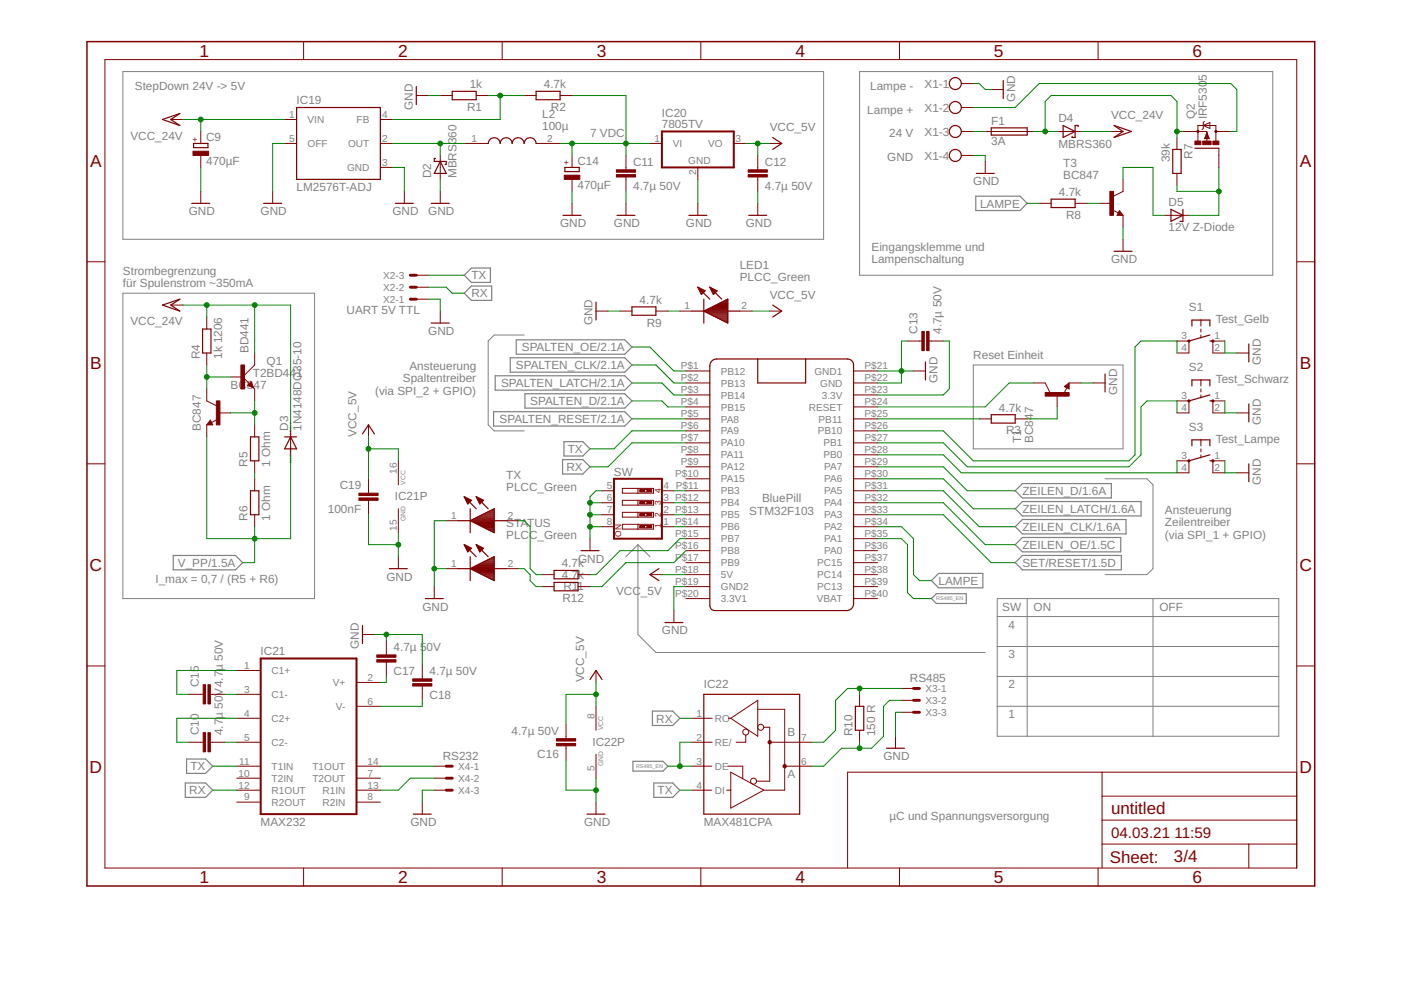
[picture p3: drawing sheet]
<svg xmlns="http://www.w3.org/2000/svg" width="297mm" height="210mm" viewBox="0 0 297 210" stroke-linecap="round" stroke-linejoin="round" font-family="sans-serif">
<g fill="none" stroke="#808080" stroke-width=".21">
<path d="M26.1 15.2h148.5v35.5h-148.5zM182.2 15.2h87.7v43.2h-87.7zM26.1 62.2h40.6v64.7h-40.6zM111.1 71h-6.3l-1.3 1.3v17.8l1.3 1.3h6.3M206.4 77.4h31.7v17.8h-31.7zM135.3 115.5v19l3.8 3.8h69.8M135.3 115.5l-2.6 2.5M135.3 115.5l2.5 2.5M234.3 101.5h8.9l1.3 1.3v17.8l-1.3 1.2h-8.9M211.4 126.9h59.7v29.2h-59.7zM211.4 130.7h59.7M211.4 137.1h59.7"/>
<path d="M217.8 126.9v29.2M244.5 126.9v29.2M211.4 143.4h59.7M211.4 149.8h59.7"/>
</g>
<g fill="none" stroke="#808080" stroke-width=".25">
<path d="M98.4 58.4l1.5-1.6h4.1v3.1h-4.1zM206.9 41.6h9.4l1.5 1.5-1.5 1.5h-9.4zM98.4 62.2l1.5-1.6h4.3v3.1h-4.3zM105 79.7h27.5l1.5 1.5-1.5 1.5h-27.5zM108.2 75.9h24.3l1.5 1.5-1.5 1.5h-24.3zM109.5 72.1h23l1.5 1.5-1.5 1.5h-23zM104.6 87.3h27.9l1.5 1.5-1.5 1.5h-27.9zM111.3 83.5h21.2l1.5 1.5-1.5 1.5h-21.2zM119.3 97.5h4.3l1.5 1.5-1.5 1.5h-4.3zM119.6 93.6h4l1.5 1.6-1.5 1.5h-4zM36.7 117.8h13.2l1.6 1.5-1.6 1.5h-13.2zM216.8 117.8h20.9v3h-20.9l-1.6-1.5z"/>
<path d="M216.8 102.5h18.8v3.1h-18.8l-1.6-1.5zM216.8 106.3h25.1v3.1h-25.1l-1.6-1.5zM216.8 110.2h21.9v3h-21.9l-1.6-1.5zM216.8 114h20.8v3h-20.8l-1.6-1.5zM198.5 125.9h6.4v2.1h-6.4l-1-1.1zM199 121.6h9.4v3h-9.4l-1.5-1.5zM138.3 150.8h4.3l1.5 1.5-1.5 1.5h-4.3zM39.3 166h4.3l1.5 1.5-1.5 1.6h-4.3zM39.6 160.9h4l1.5 1.6-1.5 1.5h-4zM134.2 161.4h6.4l1 1.1-1 1h-6.4zM138.6 166h4l1.5 1.5-1.5 1.6h-4z"/>
</g>
<g fill="none" stroke="#800000" stroke-width=".21">
<path d="M22.2 12.6h252.7v171.4h-252.7zM64.4 8.8v3.8M106.5 8.8v3.8M148.6 8.8v3.8M190.7 8.8v3.8M203.8 17.7h2.6M210.2 19h2.5M232.8 8.8v3.8M36.2 25.3h2.6M42.6 27.9v2.5M42.6 33v2.5M60.3 25.3h2.6"/>
<path d="M60.3 30.4h2.6M80.6 25.3h2.6M80.6 30.4h2.6M80.6 35.5h2.6M88.3 20.3h2.5M93.3 33v5M93.3 20.3h2.6M98.4 30.4h5.1M101 20.3h2.5M111.1 20.3h2.6M113.7 30.4h5M118.7 20.3h2.6"/>
<path d="M121.3 33v2.5M121.3 38v2.6M132.7 33v3M132.7 37.5v3.1M137.8 30.4h2.5M148 35.5v2.5M155.6 30.4h2.5M160.7 33v3M160.7 37.5v3.1M163.2 30.4h2.5M203.8 22.8h2.6M203.8 27.9h2.6"/>
<path d="M203.8 33h2.6M208.9 27.9h10.2M208.9 34.2v2.6M224.1 27.9h5.1M235.6 27.9h2.5M238.1 38v2.6l-2 1M249.5 29.1v2.6M249.5 36.8v2.5M250.8 27.9h5.1v.3M255.1 26.6l1.4-.6v1.2zM255.4 25.7l-.3 .3v1.2l-.2 .3M255.9 29.3v.9"/>
<path d="M255.9 28.1l.5 1.3h-1zM257.8 27.9h3.2M257.8 29.9v-3.3h-3.8v3.3M258.4 31.4v4.1M18.4 55.5h3.8M42.6 40.6v2.5M57.8 40.6v2.5M85.7 40.6v2.5M88.3 58.4h2.5M93.3 40.6v2.5M121.3 43.1v2.6M132.7 43.1v2.6"/>
<path d="M148 43.1v2.6M160.7 43.1v2.6M220.3 43.1h2.6M227.9 43.1h2.6M233 43.1h2.6M235.9 44.5l1.2 .6M237.3 44.6l.8 1.1h-1.3zM238.1 45.7v2.5M238.1 50.7v2.6M247 45.7h5.1M274.9 55.5h3.8M36.2 64.7h2.6"/>
<path d="M43.8 67.2v2.6M43.8 74.8v2.6M48.9 79.9h2.6M51.5 79.9l1.6 1.7M54 74.8v2.6l-2.5 2.5M88.3 63.4h2.5M88.3 60.9h2.5M93.3 66v2.5M126.4 66h2.5M131.4 66h2.6M139.1 66h2.5M144.1 66h2.6"/>
<path d="M145.4 78.7h5.1M156.8 66h2.6M163.2 66h2.5M181 78.7h5.1M192.4 72.3h3.1M193.7 78.7h2.5M197 72.3h3M249.5 72.3h2.6v2.5h-2.6M254.6 67.9v1.2M254.6 69.8v.6M254.6 71v.7M259.7 72.3h-2.5v2.5h2.5"/>
<path d="M262.2 74.8h2.6M18.4 98.3h3.8M43.8 82.5v2.5l2.1 1M43.8 90.1v2.5M44.6 89.1l.5 1h-1.3zM46.1 89l-1.3 .6M46.4 87.5h2.5M53.2 80.9l.5 1.3-1.2-.5zM53.6 82.1l.4 .4v2.5M54 90.1v2.5M54 97.7v2.5M61.6 91.4v5"/>
<path d="M78.1 90.1v2.5M84.5 97.7v5.1M145.4 81.2h5.1M145.4 83.7h5.1M145.4 86.3h5.1M145.4 88.8h5.1M145.4 91.4h5.1M145.4 93.9h5.1M145.4 96.4h5.1M145.4 99h5.1M181 81.2h5.1M181 83.7h5.1"/>
<path d="M181 86.3h5.1M181 88.8h5.1M181 91.4h5.1M181 93.9h5.1M181 96.4h5.1M181 99h5.1M207.6 88.8h2.6M215.2 88.8h2.6M219.1 81.2h2.5l1 2M224.1 83.7v2.6M225.7 82l1-.8v1.3zM226.2 82.2l-.6 1.2"/>
<path d="M226.7 81.2h2.5M231.8 81.2h2.5M249.5 85h2.6v2.5h-2.6M249.5 97.7h2.6v2.5h-2.6M254.6 80.6v1.2M254.6 82.5v.6M254.6 83.7v.7M254.6 93.3v1.2M254.6 95.2v.6M254.6 96.4v.7M259.7 85h-2.5v2.5h2.5M259.7 97.7h-2.5v2.5h2.5"/>
<path d="M262.2 87.5h2.6M274.9 98.3h3.8M54 101.5v2.6M54 109.1v2.6M78.1 101.5v3.1M78.1 106.1v3M84.5 107.9v5M84.5 118v2.6M94.6 110.4h2.6M107.3 110.4h2.6M125.1 114.2v2.6M127.6 104.1h2.6"/>
<path d="M127.6 106.6h2.6M127.6 109.1h2.6M127.6 111.7h2.6M132 103.5h6.6v1.1h-6.6zM132 106.1h6.6v1h-6.6zM132 108.6h6.6v1h-6.6zM132 111.2h6.6v1h-6.6zM135.3 103.5v1.1M135.3 106.1v1M135.3 108.6v1M135.3 111.2v1M136.7 103.8h.5"/>
<path d="M136.7 104.3h.5M136.7 106.3h.5M136.7 106.8h.5M136.7 108.9h.5M136.7 109.4h.5M136.7 111.4h.5M136.7 111.9h.5M140.3 104.1h2.6M140.3 106.6h2.6M140.3 109.1h2.6M140.3 111.7h2.6M145.4 101.5h5.1"/>
<path d="M145.4 104.1h5.1M145.4 106.6h5.1M145.4 109.1h5.1M145.4 111.7h5.1M145.4 114.2h5.1M145.4 116.8h5.1M145.4 119.3h5.1M181 101.5h5.1M181 104.1h5.1M181 106.6h5.1M181 109.1h5.1M181 111.7h5.1"/>
<path d="M181 114.2h5.1M181 116.8h5.1M181 119.3h5.1M262.2 100.2h2.6M76.9 134.5h2.5M81.9 135.8v3.1M92.1 124.4v2.5M94.6 120.6h2.6M107.3 120.6h2.6M114.9 121.8h2.6M114.9 124.4h2.6M122.6 121.8h2.5"/>
<path d="M122.6 124.4h2.5M137.8 121.8h2.5M142.9 129.5v2.5M145.4 121.8h5.1M145.4 124.4h5.1M145.4 126.9h5.1M181 121.8h5.1M181 124.4h5.1M181 126.9h5.1M18.4 141.2h3.8M40 147.2h3.1M40 157.4h3.1"/>
<path d="M44.6 147.2h3M44.6 157.4h3M50.2 142.2h5.1M50.2 147.2h5.1M50.2 152.3h5.1M50.2 157.4h5.1M75.6 144.7h5M75.6 149.8h5M81.9 140.4v3M89.5 140.9v3M89.5 145.5v3M120 153.6v3"/>
<path d="M120 158.1v3.1M126.4 142.2v2.5M126.4 149.8v5M126.4 159.9v5.1M146.7 152.3h4.3M146.7 157.4h4.3M154.4 152.3h.5M154.9 152.3l5.8-3.8v7.6zM158.1 155.9v1.5h-2M160.7 150.4h5.7v17.1h-4.5M161.9 154.2h1.3v11.4h-2.8M163.2 157.4h8.9"/>
<path d="M182.2 147.2v2.6M182.2 154.8v2.6M189.9 156.1v2.5M191.1 146h2.6M191.1 148.5h2.6M191.1 151h2.6M274.9 141.2h3.8M50.2 162.5h5.1M50.2 165h5.1M50.2 167.5h5.1M50.2 170.1h5.1M75.6 162.5h5"/>
<path d="M75.6 165h5M75.6 167.5h5M75.6 170.1h5M89.5 170.1v2.5M92.1 162.5h2.5M92.1 165h2.5M92.1 167.5h2.5M126.4 170.1v2.5M146.7 162.5h4.2M146.7 167.5h4.2M154.1 167.5h.8M154.3 162.5h3.2v2.6"/>
<path d="M154.9 163.7l7 3.8-7 3.8zM166.4 162.5h5.7M233.7 179h41.2M233.7 163.7v20.3M233.7 173.9h41.2M233.7 168.8h41.2M264.8 179v5M274.9 163.7h-95.2v20.3M64.4 184v3.9M106.5 184v3.9M148.6 184v3.9M190.7 184v3.9"/>
<path d="M232.8 184v3.9"/>
<circle cx="158.1" cy="155.2" r=".64"/>
<circle cx="161.3" cy="154.2" r=".64"/>
<circle cx="159.8" cy="165.6" r=".64"/>
</g>
<path d="M18.4 8.8h260.3v179.1h-260.3zM255.9 29v.3h.2l-.2-.9-.3 .9" fill="none" stroke="#800000" stroke-width=".32"/>
<g fill="none" stroke="#800000" stroke-width=".25">
<path d="M88.3 18.4v3.8M95.9 19.4h5.1v1.7h-5.1zM113.7 19.4h5v1.7h-5zM212.7 17.1v3.8M34.4 25.3l3.7-1.2-1.9 1.2 1.9 1.3zM41 30.4h3.1v.9h-3.1zM62.9 22.8h17.7v15.2h-17.7zM92.3 33.6h-.2v.6h2.5v.7h-.2M93.3 34.2l1.3 2.6h-2.5zM103.5 30.4a1.27 1.27 0 0 1 1.3-1.2 1.27 1.27 0 0 1 1.2 1.2 1.27 1.27 0 0 1 1.3-1.2 1.27 1.27 0 0 1 1.3 1.2 1.27 1.27 0 0 1 1.3-1.2 1.27 1.27 0 0 1 1.2 1.2 1.27 1.27 0 0 1 1.3-1.2 1.27 1.27 0 0 1 1.3 1.2M119.8 35.5h3v.9h-3zM163.8 29.1l1.9 1.3-1.9 1.3"/>
<path d="M207 36.8h3.8M210.2 27.1h7.6v1.5h-7.6zM225.4 26.6l2.5 1.3-2.5 1.2zM228.6 26.9v-.3h-.7v2.5h-.6v-.2M236.2 26.6l3.7 1.3-3.7 1.2 1.9-1.2zM248.6 31.7h1.8v5.1h-1.8zM253.3 31.4h5.1M40.7 43.1h3.8M55.9 43.1h3.8M83.8 43.1h3.8M91.4 43.1h3.8M119.4 45.7h3.8"/>
<path d="M130.8 45.7h3.8M146 45.7h3.9M158.7 45.7h3.9M222.9 42.2h5v1.8h-5zM236.2 53.3h3.8M237.3 45.1l.2 .3h-.4l.2-.5 .5 .6h-.7M248.3 44.4l2.5 1.3-2.5 1.2zM250.8 44.4v2.5h-.6M34.4 64.7l3.7-1.3-1.9 1.3 1.9 1.3zM42.9 69.8h1.8v5h-1.8zM91.4 68.5h3.8M126.4 64.1v3.8"/>
<path d="M134 65.1h5.1v1.7h-5.1zM146.7 66h2.5M148 60.9l2.5 2.5M148 60.9l.7 1.5 .8-.7M148 60.9l1.5 .8M148 61h.1M148.1 61.2h.5M148.2 61.4h.8M148.3 61.7h1.2M148.4 61.9h.8M148.6 62.1h.4M148.7 62.3h.1"/>
<path d="M149.2 63.4v5.1M149.4 65.9h4.9M149.5 66.1h4.8M149.9 65.7h4.4M149.9 66.3h4.4M150.3 65.4h4M150.4 66.5h3.9M150.5 60.9l2.5 2.5M150.5 60.9l.8 1.5 .7-.7M150.5 60.9l1.5 .8M150.5 61h.2M150.6 61.2h.5"/>
<path d="M150.7 65.2h3.6M150.8 61.4h.8M150.8 66.8h3.5M150.9 61.7h1.1M151 61.9h.8M151 76.4l.9-.3h27.8l.6 .1 .5 .6 .2 .6v50.6l-.3 .9-.6 .4-.6 .2h-27.9l-.6-.2-.4-.4-.1-.5v-50.8l.1-.7zM151.1 62.1h.5M151.2 65h3.1M151.2 62.3h.1M151.3 67h3M151.6 64.8h2.7M151.7 67.2h2.6"/>
<path d="M152.1 64.5h2.2M152.1 67.4h2.2M152.5 64.3h1.8M152.6 67.6h1.7M153 64.1h1.3M153 67.9h1.3M153.4 63.9h.9M153.5 68.1h.8M153.9 63.6h.4M153.9 68.3h.4M154.3 66h2.5M154.3 63.4l-5.1 2.6"/>
<path d="M154.3 63.4v5.1l-5.1-2.5M154.3 63.4h.1M160.7 76.1v5.1h10.1v-5.1M163.8 64.7l1.9 1.3-1.9 1.2M196.2 76.8v3.8M234.3 79.3v3.8M252.7 69.1v-1.2h3.8v1.2M256.5 72.3h.7M256.5 71l-4.4 1.3M264.8 72.9v3.9M44.6 89.6l-.1 .2h.4l-.3-.5-.5 .7h.8M52.7 81.7l.5-.5 .4 .9z"/>
<path d="M53.1 92.6h1.8v5.1h-1.8zM53.1 81.6l.5 .5M53.2 81.4l-.2 .3M60.3 92.6h2.6M61.6 92.6l1.3 2.6h-2.6zM76.9 92l1.2-1.9 1.3 1.9M210.2 87.9h5v1.8h-5zM226.2 82l.2-.2v.4l-.5-.2 .6-.6v.8M252.7 81.8v-1.2h3.8v1.2M252.7 94.5v-1.2h3.8v1.2M256.5 85h.7M256.5 83.7l-4.4 1.3"/>
<path d="M256.5 97.7h.7M256.5 96.4l-4.4 1.3M264.8 85.6v3.9M264.8 98.3v3.9M53.1 104.1h1.8v5h-1.8zM97.2 110.4h2.5M98.4 105.3l2.6 2.6M98.4 105.3l.8 1.5 .7-.7M98.4 105.3l1.5 .8M98.4 115.5l2.6 2.5M98.4 115.5l1.5 .7-.7 .8zM98.5 105.4h.1"/>
<path d="M98.5 115.6h.3M98.6 105.6h.5M98.6 115.9h.6M98.7 105.9h.8M98.7 116.1h1M98.8 106.1h1.1M98.8 116.3h1.1M98.9 106.3h.8M99 116.5h.7M99 106.5h.5M99.1 116.8h.3M99.1 106.8h.2"/>
<path d="M99.2 117h.1M99.7 107.9v5M99.7 118v5.1M99.9 110.3h4.9M100 110.5h4.8M100.3 110.1h4.5M100.4 110.8h4.4M100.8 109.9h4M100.9 111h3.9M101 105.3l2.5 2.6M101 105.3l.7 1.5 .8-.7M101 105.3l1.5 .8"/>
<path d="M101 115.5l2.5 2.5M101 115.5l1.5 .7-.8 .8zM101 105.4h.2M101 115.6h.3M101.1 119.9h3.7M101.1 105.6h.5M101.2 115.9h.5M101.2 109.6h3.6M101.2 105.9h.9M101.3 116.1h.9M101.3 111.2h3.5M101.3 106.1h1.2"/>
<path d="M101.4 116.3h1M101.5 106.3h.8M101.5 116.5h.7M101.5 119.6h3.3M101.6 106.5h.4M101.6 116.8h.4M101.7 109.4h3.1M101.7 106.8h.1M101.7 117h.1M101.7 111.4h3.1M102 119.4h2.8M102.1 109.2h2.7"/>
<path d="M102.2 111.7h2.6M102.4 119.2h2.4M102.6 109h2.2M102.6 111.9h2.2M102.9 119h1.9M103 108.8h1.8M103.1 112.1h1.7M103.3 118.7h1.5M103.4 108.5h1.4M103.5 112.3h1.3M103.8 118.5h1M103.9 108.3h.9"/>
<path d="M103.9 112.5h.9M104.2 118.3h.6M104.3 108.1h.5M104.4 112.8h.4M104.6 118.1h.2M104.8 110.4h2.5M104.8 107.9l-5.1 2.5M104.8 107.9v5l-5.1-2.5M104.8 107.9h.1M123.2 116.8h3.8M76.9 132.6v3.8M82.5 120.6h3.9"/>
<path d="M90.2 126.9h3.8M97.2 120.6h2.5M99.7 120.6l5.1-2.6v5.1zM99.8 120.5h5M100.1 120.8h4.7M100.2 120.3h4.6M100.5 121h4.3M100.6 120.1h4.2M101 121.2h3.8M101.4 121.4h3.4M101.9 121.6h2.9M102.3 121.9h2.5"/>
<path d="M102.7 122.1h2.1M103.2 122.3h1.6M103.6 122.5h1.2M104.1 122.7h.7M104.5 123h.3M104.8 120.6h2.5M117.5 120.9h5.1v1.8h-5.1zM117.5 123.5h5.1v1.8h-5.1zM139.7 120.6l-1.9 1.2 1.9 1.3M141 132h3.8M125.1 144.1l1.3-1.9 1.2 1.9M149.2 147.2h20.3v25.4h-20.3z"/>
<path d="M181.4 149.8h1.7v5h-1.7zM188 158.6h3.8M87.6 172.6h3.8M124.5 172.6h3.8"/>
<circle cx="202.5" cy="17.7" r="1.27"/>
<circle cx="202.5" cy="33" r="1.27"/>
<circle cx="202.5" cy="27.9" r="1.27"/>
<circle cx="202.5" cy="22.8" r="1.27"/>
</g>
<g fill="none" stroke="#800000" stroke-width=".42">
<path d="M140.3 27.9h15.3v7.6h-15.3zM130.2 101.5h10.1v12.7h-10.1zM55.3 139.6h20.3v33h-20.3z"/>
<circle cx="254" cy="27.9" r=".13"/>
<circle cx="257.8" cy="27.9" r=".13"/>
<circle cx="252.1" cy="72.3" r=".13"/>
<circle cx="257.2" cy="72.3" r=".13"/>
<circle cx="252.1" cy="85" r=".13"/>
<circle cx="252.1" cy="97.7" r=".13"/>
<circle cx="257.2" cy="85" r=".13"/>
<circle cx="257.2" cy="97.7" r=".13"/>
<circle cx="163.2" cy="157.4" r=".25"/>
<circle cx="166.4" cy="162.5" r=".25"/>
</g>
<g fill="#800000" stroke="#800000" stroke-width=".21">
<path d="M130.7 37h4v.5h-4z"/>
<path d="M130.7 36h4v.5h-4z"/>
<path d="M158.6 37h4.1v.5h-4.1z"/>
<path d="M158.6 36h4.1v.5h-4.1z"/>
<path d="M221.6 83.2h5.1v.8h-5.1z"/>
<path d="M135.6 103.8h1.1v.5h-1.1z"/>
<path d="M137.2 103.8h1v.5h-1z"/>
<path d="M135.6 106.3h1.1v.5h-1.1z"/>
<path d="M137.2 106.3h1v.5h-1z"/>
<path d="M135.6 108.9h1.1v.5h-1.1z"/>
<path d="M137.2 108.9h1v.5h-1z"/>
<path d="M135.6 111.4h1.1v.5h-1.1z"/>
<path d="M137.2 111.4h1v.5h-1z"/>
<path d="M45.9 85h.7v5.1h-.7z"/>
<path d="M196.5 70.3h.5v4h-.5z"/>
<path d="M195.5 70.3h.5v4h-.5z"/>
<path d="M51.1 77.4h.7v5.1h-.7z"/>
<path d="M119.6 37.1h3.3v.9h-3.3z"/>
<path d="M235.3 40.6h.8v5.1h-.8z"/>
<path d="M44.1 155.3h.5v4.1h-.5z"/>
<path d="M43.1 155.3h.5v4.1h-.5z"/>
<path d="M44.1 145.2h.5v4h-.5z"/>
<path d="M43.1 145.2h.5v4h-.5z"/>
<path d="M118 156.6h4v.5h-4z"/>
<path d="M118 157.6h4v.5h-4z"/>
<path d="M79.9 138.9h4v.5h-4z"/>
<path d="M79.9 139.9h4v.5h-4z"/>
<path d="M87.5 143.9h4.1v.5h-4.1z"/>
<path d="M87.5 144.9h4.1v.6h-4.1z"/>
<path d="M76.1 105.6h4.1v.5h-4.1z"/>
<path d="M76.1 104.6h4.1v.5h-4.1z"/>
<path d="M40.9 32.1h3.3v.9h-3.3z"/>
<path d="M253.3 29.9h1.3v.8h-1.3z"/>
<path d="M257.2 29.9h1.2v.8h-1.2z"/>
<path d="M255 29.9h1.8v.8h-1.8z"/>
</g>
<path d="M87 58.4h1.3M87 63.4h1.3M87 60.9h1.3M193.7 146h1.2M193.7 148.5h1.2M193.7 151h1.2M94.6 162.5h1.3M94.6 165h1.3M94.6 167.5h1.3" fill="none" stroke="#800000" stroke-width=".61"/>
<g fill="none" stroke="#008000" stroke-width=".21">
<path d="M206.4 17.7h1.2l1.3 1.3h1.3M38.8 25.3h21.5M42.6 25.3v2.6M42.6 35.5v5.1M60.3 30.4h-2.5v10.2M83.2 30.4h15.2M83.2 35.5h2.5v5.1M90.8 20.3h2.5M93.3 30.4v2.6M93.3 38v2.6M103.5 20.3h7.6M106 20.3v5h-22.8"/>
<path d="M118.7 30.4h19.1M121.3 20.3h11.4v12.7M121.3 30.4v2.6M148 38v5.1M158.1 30.4h5.1M160.7 30.4v2.6M206.4 27.9h2.5M206.4 22.8h8.8l5.1-5.1h40.7l1.2 1.3v8.9h-1.2M206.4 33h2.5v1.2M219.1 27.9h5M221.6 27.9v-6.4l1.3-1.2h25.4l1.2 1.2v7.6M229.2 27.9h6.4"/>
<path d="M238.1 38v-2.5h6.4v10.2h2.5M249.5 27.9h1.3M249.5 39.3v1.3h8.9M258.4 35.5v10.2h-6.3M90.8 58.4h7.6M121.3 40.6v2.5M132.7 40.6v2.5M160.7 40.6v2.5M217.8 43.1h2.5M230.5 43.1h2.5M238.1 48.2v2.5M38.8 64.7h22.8v26.7"/>
<path d="M43.8 64.7v2.5M43.8 77.4v5.1M43.8 79.9h5.1M54 64.7v10.1M90.8 63.4h2.5v2.6M90.8 60.9h3.8l1.3 1.3h2.5M128.9 66h2.5M134 73.6h3.8l5.1 5.1h2.5M134 77.4h5.1l3.8 3.8h2.5M141.6 66h2.5M159.4 66h3.8M186.1 78.7h7.6"/>
<path d="M192.4 72.3h-1.3v8.9h-5M200 72.3h1.3v10.2l-1.3 1.2h-13.9M249.5 74.8v-2.5h-7.6l-1.3 1.3v22.8l-1.2 1.3h-33l-6.4-6.3h-13.9M259.7 72.3v2.5h2.5M43.8 92.6v21.6h17.8v-17.8M48.9 87.5h5.1M54 85v5.1M78.1 95.2h6.4v2.5M78.1 92.6v8.9M134 81.2h6.3l2.6 2.5h2.5M134 88.8h11.4M134 85h6.3l1.3 1.3h3.8"/>
<path d="M145.4 91.4h-11.4l-3.8 3.8h-5.1M145.4 93.9h-11.4l-5.1 5.1h-3.8M186.1 99h13.9l5.1 5.1h10.1M186.1 96.4h13.9l3.8 3.8h45.7v-2.5M186.1 88.8h21.5M219.1 81.2h-5.1l-5.1 5.1h-22.8M224.1 86.3v2.5h-6.3M229.2 81.2h2.6M249.5 87.5v-2.5h-6.3l-1.3 1.3v10.1l-2.5 2.6h-34.3l-5.1-5.1h-13.9M259.7 85v2.5h2.5M259.7 97.7v2.5h2.5M54 100.2v1.3"/>
<path d="M54 111.7v7.6h-2.5M78.1 109.1v6.4h6.4M84.5 112.9v5.1M94.6 110.4h-2.5v14M109.9 110.4h1.2l1.3 1.3v8.9l1.3 1.2h1.2M125.1 106.6h2.5M125.1 109.1h2.5M125.1 111.7h2.5M127.6 104.1h-1.2l-1.3 1.2v8.9M142.9 106.6h2.5M142.9 109.1h2.5M142.9 111.7h2.5"/>
<path d="M142.9 104.1h2.5M145.4 116.8l-2.5 2.5h-10.2l-5.1 5.1h-2.5M145.4 114.2h-1.3l-2.5 2.6h-10.2l-5 5h-1.3M186.1 106.6h13.9l8.9 8.9h6.3M186.1 109.1h13.9l10.2 10.2h5M186.1 111.7h5l2.6 2.5v7.6l1.2 1.3h2.6M186.1 104.1h13.9l7.6 7.6h7.6M186.1 114.2h5l1.3 1.3v10.1l1.3 1.3h3.8M186.1 101.5h13.9l6.4 6.4h8.8M79.4 134.5h10.1v6.4M81.9 134.5v1.3M92.1 120.6h2.5"/>
<path d="M109.9 120.6h1.2l1.3 1.2v1.3l1.3 1.3h1.2M140.3 121.8h5.1M145.4 124.4h-2.5v5.1M47.6 147.2h2.6M47.6 157.4h2.6M50.2 142.2h-12.7v5h2.5M50.2 152.3h-12.7v5.1h2.5M81.9 143.4v1.3h-1.3M89.5 148.5v1.3h-8.9M126.4 147.2h-6.4v6.4M126.4 144.7v5.1M144.1 152.3h2.6"/>
<path d="M146.7 157.4h-2.6v5.1M182.2 146v1.2M182.2 157.4v1.2M191.1 151h-1.2v5.1M191.1 148.5h-2.5l-1.3 1.3v6.3l-2.5 2.5h-6.4l-3.8 3.9h-2.5M191.1 146h-11.4l-2.5 2.5v6.3l-2.6 2.6h-2.5M45.1 167.5h5.1M45.1 162.5h5.1M80.6 162.5h11.5M92.1 165h-5.1l-2.5 2.5h-3.9M92.1 167.5h-2.6v2.6M120 161.2v6.3h6.4"/>
<path d="M126.4 165v5.1M141.6 162.5h5.1M144.1 167.5h2.6"/>
</g>
<g fill="#008000" stroke="#008000" stroke-width=".21">
<circle cx="42.6" cy="25.3" r=".51"/>
<circle cx="43.8" cy="64.7" r=".51"/>
<circle cx="54" cy="64.7" r=".51"/>
<circle cx="191.1" cy="78.7" r=".51"/>
<circle cx="125.1" cy="111.7" r=".51"/>
<circle cx="125.1" cy="109.1" r=".51"/>
<circle cx="125.1" cy="106.6" r=".51"/>
<circle cx="126.4" cy="167.5" r=".51"/>
<circle cx="81.9" cy="134.5" r=".51"/>
<circle cx="84.5" cy="115.5" r=".51"/>
<circle cx="92.1" cy="120.6" r=".51"/>
<circle cx="93.3" cy="30.4" r=".51"/>
<circle cx="160.7" cy="30.4" r=".51"/>
<circle cx="126.4" cy="147.2" r=".51"/>
<circle cx="78.1" cy="95.2" r=".51"/>
<circle cx="132.7" cy="30.4" r=".51"/>
<circle cx="121.3" cy="30.4" r=".51"/>
<circle cx="106" cy="20.3" r=".51"/>
<circle cx="43.8" cy="79.9" r=".51"/>
<circle cx="54" cy="87.5" r=".51"/>
<circle cx="54" cy="114.2" r=".51"/>
<circle cx="221.6" cy="27.9" r=".51"/>
<circle cx="249.5" cy="27.9" r=".51"/>
<circle cx="144.1" cy="162.5" r=".51"/>
<circle cx="182.2" cy="158.6" r=".51"/>
<circle cx="182.2" cy="146" r=".51"/>
<circle cx="258.4" cy="40.6" r=".51"/>
</g>
<g font-size="3.7" fill="#800000">
<text x="42.3" y="12">1</text>
<text x="84.4" y="12">2</text>
<text x="126.5" y="12">3</text>
<text x="168.6" y="12">4</text>
<text x="210.7" y="12">5</text>
<text x="252.9" y="12">6</text>
<text x="19.1" y="35.4">A</text>
<text x="275.6" y="35.4">A</text>
<text x="19.1" y="78.2">B</text>
<text x="275.6" y="78.2">B</text>
<text x="19" y="121.1">C</text>
<text x="275.5" y="121.1">C</text>
<text x="19" y="163.9">D</text>
<text x="275.5" y="163.9">D</text>
<text x="42.3" y="187.2">1</text>
<text x="84.4" y="187.2">2</text>
<text x="126.5" y="187.2">3</text>
<text x="168.6" y="187.2">4</text>
<text x="210.7" y="187.2">5</text>
<text x="252.9" y="187.2">6</text>
</g>
<g font-size="3.6" fill="#800000">
<text x="235.6" y="172.6">untitled</text>
<text x="235.3" y="182.9">Sheet:</text>
<text x="248.9" y="182.8">3/4</text>
</g>
<g font-size="3.2" fill="#800000">
<text x="235.6" y="177.7">04.03.21</text>
<text x="249" y="177.7">11:59</text>
</g>
<g font-size="2.5" fill="#808080">
<text x="255.9" y="17.1" transform="rotate(-90 255.9 17.1)">5</text>
<text x="28.6" y="19">StepDown 24V -&gt; 5V</text>
<text x="62.9" y="22.1">IC19</text>
<text x="87.5" y="23.3" transform="rotate(-90 87.5 23.3)">GND</text>
<text x="99" y="23.5">R1</text>
<text x="99.6" y="18.7">1k</text>
<text x="115.3" y="18.7">4.7k</text>
<text x="116.8" y="23.5">R2</text>
<text x="184.5" y="19">Lampe -</text>
<text x="196" y="18.6">X1-1</text>
<text x="196" y="23.7">X1-2</text>
<text x="215.3" y="21.5" transform="rotate(-90 215.3 21.5)">GND</text>
<text x="27.6" y="29.7">VCC_24V</text>
<text x="43.7" y="29.9">C9</text>
<text x="114.9" y="27.5">100µ</text>
<text x="114.9" y="25">L2</text>
<text x="125.1" y="29.1">7 VDC</text>
<text x="140.3" y="27.2">7805TV</text>
<text x="140.3" y="24.7">IC20</text>
<text x="163.2" y="27.9">VCC_5V</text>
<text x="183.9" y="24.1">Lampe +</text>
<text x="188.5" y="29.1">24 V</text>
<text x="196" y="28.8">X1-3</text>
<text x="210.2" y="26.5">F1</text>
<text x="224.4" y="26">D4</text>
<text x="235.6" y="25.3">VCC_24V</text>
<text x="253.3" y="25.3" transform="rotate(-90 253.3 25.3)">Q2</text>
<text x="255.9" y="25.3" transform="rotate(-90 255.9 25.3)">IRF530</text>
<text x="43.7" y="35">470µF</text>
<text x="122.4" y="35">C14</text>
<text x="134.2" y="35.1">C11</text>
<text x="162.2" y="35.1">C12</text>
<text x="188.1" y="34.2">GND</text>
<text x="196" y="33.8">X1-4</text>
<text x="210.2" y="30.8">3A</text>
<text x="224.4" y="31.3">MBRS360</text>
<text x="225.4" y="35.5">T3</text>
<text x="248" y="34.4" transform="rotate(-90 248 34.4)">39k</text>
<text x="252.8" y="33.6" transform="rotate(-90 252.8 33.6)">R7</text>
<text x="62.9" y="40.6">LM2576T-ADJ</text>
<text x="91.4" y="37.8" transform="rotate(-90 91.4 37.8)">D2</text>
<text x="96.8" y="37.8" transform="rotate(-90 96.8 37.8)">MBRS360</text>
<text x="122.4" y="40.1">470µF</text>
<text x="134.2" y="40.2">4.7µ 50V</text>
<text x="162.2" y="40.2">4.7µ 50V</text>
<text x="206.4" y="39.3">GND</text>
<text x="224.5" y="41.6">4.7k</text>
<text x="225.4" y="38">BC847</text>
<text x="40" y="45.7">GND</text>
<text x="55.3" y="45.7">GND</text>
<text x="83.2" y="45.7">GND</text>
<text x="90.8" y="45.7">GND</text>
<text x="207.8" y="44">LAMPE</text>
<text x="226" y="46.4">R8</text>
<text x="247.8" y="43.7">D5</text>
<text x="118.7" y="48.2">GND</text>
<text x="130.2" y="48.2">GND</text>
<text x="145.4" y="48.2">GND</text>
<text x="158.1" y="48.2">GND</text>
<text x="184.8" y="53.1">Eingangsklemme und</text>
<text x="247.8" y="49.1">12V Z-Diode</text>
<text x="26.1" y="58.2">Strombegrenzung</text>
<text x="100" y="59.2">TX</text>
<text x="156.8" y="59.6">PLCC_Green</text>
<text x="156.8" y="57.1">LED1</text>
<text x="184.8" y="55.8">Lampenschaltung</text>
<text x="235.6" y="55.8">GND</text>
<text x="26.1" y="60.9">für Spulenstrom ~350mA</text>
<text x="100" y="63">RX</text>
<text x="135.6" y="64.4">4.7k</text>
<text x="163.2" y="63.4">VCC_5V</text>
<text x="252.1" y="66">S1</text>
<text x="27.6" y="69">VCC_24V</text>
<text x="73.5" y="66.6">UART 5V TTL</text>
<text x="90.8" y="71">GND</text>
<text x="125.6" y="69" transform="rotate(-90 125.6 69)">GND</text>
<text x="137.1" y="69.2">R9</text>
<text x="194.6" y="70.8" transform="rotate(-90 194.6 70.8)">C13</text>
<text x="199.6" y="70.8" transform="rotate(-90 199.6 70.8)">4.7µ 50V</text>
<text x="257.8" y="68.5">Test_Gelb</text>
<text x="42.3" y="76.1" transform="rotate(-90 42.3 76.1)">R4</text>
<text x="47.1" y="76.1" transform="rotate(-90 47.1 76.1)">1k 1206</text>
<text x="52.7" y="74.9" transform="rotate(-90 52.7 74.9)">BD441</text>
<text x="56.5" y="77.4">Q1</text>
<text x="110.6" y="74.5">SPALTEN_OE/2.1A</text>
<text x="206.4" y="76.1">Reset Einheit</text>
<text x="267.3" y="77.4" transform="rotate(-90 267.3 77.4)">GND</text>
<text x="48.9" y="82.5">BC847</text>
<text x="53.6" y="79.9">T2BD441</text>
<text x="79.5" y="83.7">(via SPI_2 + GPIO)</text>
<text x="85.4" y="81.1">Spaltentreiber</text>
<text x="86.8" y="78.4">Ansteuerung</text>
<text x="106.2" y="82.1">SPALTEN_LATCH/2.1A</text>
<text x="109.4" y="78.3">SPALTEN_CLK/2.1A</text>
<text x="198.7" y="81.2" transform="rotate(-90 198.7 81.2)">GND</text>
<text x="236.8" y="83.7" transform="rotate(-90 236.8 83.7)">GND</text>
<text x="252.1" y="78.7">S2</text>
<text x="257.8" y="81.2">Test_Schwarz</text>
<text x="105.9" y="89.7">SPALTEN_RESET/2.1A</text>
<text x="112.4" y="85.9">SPALTEN_D/2.1A</text>
<text x="211.8" y="87.3">4.7k</text>
<text x="42.6" y="91.4" transform="rotate(-90 42.6 91.4)">BC847</text>
<text x="61.1" y="91.4" transform="rotate(-90 61.1 91.4)">D3</text>
<text x="63.9" y="91.4" transform="rotate(-90 63.9 91.4)">1N4148DO35-10</text>
<text x="75.6" y="92.6" transform="rotate(-90 75.6 92.6)">VCC_5V</text>
<text x="213.3" y="92.1">R3</text>
<text x="216.5" y="93.9" transform="rotate(-90 216.5 93.9)">T1</text>
<text x="219.1" y="93.9" transform="rotate(-90 219.1 93.9)">BC847</text>
<text x="252.1" y="91.4">S3</text>
<text x="257.8" y="93.9">Test_Lampe</text>
<text x="267.3" y="90.1" transform="rotate(-90 267.3 90.1)">GND</text>
<text x="52.5" y="99" transform="rotate(-90 52.5 99)">R5</text>
<text x="57.3" y="99" transform="rotate(-90 57.3 99)">1 Ohm</text>
<text x="107.3" y="101.5">TX</text>
<text x="120.1" y="99.9">RX</text>
<text x="120.4" y="96.1">TX</text>
<text x="130.2" y="100.9">SW</text>
<text x="72" y="103.7">C19</text>
<text x="83.7" y="106.1">IC21P</text>
<text x="107.3" y="104.1">PLCC_Green</text>
<text x="161.6" y="106.5">BluePill</text>
<text x="216.8" y="104.9">ZEILEN_D/1.6A</text>
<text x="267.3" y="102.8" transform="rotate(-90 267.3 102.8)">GND</text>
<text x="52.5" y="110.4" transform="rotate(-90 52.5 110.4)">R6</text>
<text x="57.3" y="110.4" transform="rotate(-90 57.3 110.4)">1 Ohm</text>
<text x="69.5" y="108.8">100nF</text>
<text x="107.3" y="111.7">STATUS</text>
<text x="158.9" y="109.1">STM32F103</text>
<text x="216.8" y="108.8">ZEILEN_LATCH/1.6A</text>
<text x="216.8" y="112.6">ZEILEN_CLK/1.6A</text>
<text x="247" y="108.9">Ansteuerung</text>
<text x="247" y="111.5">Zeilentreiber</text>
<text x="107.3" y="114.2">PLCC_Green</text>
<text x="122.6" y="119.3">GND</text>
<text x="216.8" y="116.4">ZEILEN_OE/1.5C</text>
<text x="247" y="114.2">(via SPI_1 + GPIO)</text>
<text x="33" y="123.6">I_max = 0,7 / (R5 + R6)</text>
<text x="37.7" y="120.2">V_PP/1.5A</text>
<text x="81.9" y="123.1">GND</text>
<text x="119.1" y="120.3">4.7k</text>
<text x="119.1" y="122.8">4.7k</text>
<text x="119.4" y="125.1">R11</text>
<text x="199" y="124">LAMPE</text>
<text x="216.8" y="120.2">SET/RESET/1.5D</text>
<text x="89.5" y="129.4">GND</text>
<text x="119.3" y="127.6">R12</text>
<text x="130.6" y="126.1">VCC</text>
<text x="135.9" y="126.1">_5V</text>
<text x="212.5" y="129.4">SW</text>
<text x="219.1" y="129.4">ON</text>
<text x="245.8" y="129.4">OFF</text>
<text x="76.1" y="137.5" transform="rotate(-90 76.1 137.5)">GND</text>
<text x="83.4" y="138">4.7µ 50V</text>
<text x="140.3" y="134.5">GND</text>
<text x="213.9" y="133.3">4</text>
<text x="55.3" y="139">IC21</text>
<text x="83.4" y="143">C17</text>
<text x="91.1" y="143">4.7µ 50V</text>
<text x="213.9" y="139.6">3</text>
<text x="42.2" y="145.7" transform="rotate(-90 42.2 145.7)">C15</text>
<text x="91.1" y="148.1">C18</text>
<text x="123.8" y="144.7" transform="rotate(-90 123.8 144.7)">VCC_5V</text>
<text x="149.2" y="146">IC22</text>
<text x="192.9" y="144.6">RS485</text>
<text x="213.9" y="146">2</text>
<text x="42.2" y="155.9" transform="rotate(-90 42.2 155.9)">C10</text>
<text x="47.3" y="155.9" transform="rotate(-90 47.3 155.9)">4.7µ 50V4.7µ 50V</text>
<text x="108.4" y="155.7">4.7µ 50V</text>
<text x="139.1" y="153.2">RX</text>
<text x="213.9" y="152.3">1</text>
<text x="93.9" y="161.1">RS232</text>
<text x="113.9" y="160.8">C16</text>
<text x="125.6" y="158.1">IC22P</text>
<text x="167" y="156.1">B</text>
<text x="180.7" y="156.1" transform="rotate(-90 180.7 156.1)">R10</text>
<text x="185.5" y="156.1" transform="rotate(-90 185.5 156.1)">150 R</text>
<text x="187.3" y="161.2">GND</text>
<text x="40.4" y="163.3">TX</text>
<text x="167" y="165">A</text>
<text x="40.1" y="168.4">RX</text>
<text x="139.4" y="168.4">TX</text>
<text x="188.6" y="173.9">µC und Spannungsversorgung</text>
<text x="55.3" y="175.2">MAX232</text>
<text x="87" y="175.2">GND</text>
<text x="123.8" y="175.2">GND</text>
<text x="149.2" y="175.2">MAX481CPA</text>
</g>
<g font-size="2.1" fill="#808080">
<text x="61.3" y="25">1</text>
<text x="65.2" y="26.1">VIN</text>
<text x="75.6" y="26.1">FB</text>
<text x="81" y="25">4</text>
<text x="61.3" y="30.1">5</text>
<text x="65.2" y="31.2">OFF</text>
<text x="73.8" y="31.2">OUT</text>
<text x="81" y="30.1">2</text>
<text x="81" y="35.1">3</text>
<text x="100" y="30.1">1</text>
<text x="116" y="30.1">2</text>
<text x="138.8" y="30.1">1</text>
<text x="142.7" y="31.2">VI</text>
<text x="145.9" y="34.7">GND</text>
<text x="150.1" y="31.2">VO</text>
<text x="155.9" y="30.1">3</text>
<text x="73.6" y="36.3">GND</text>
<text x="147.6" y="37" transform="rotate(-90 147.6 37)">2</text>
<text x="81.2" y="59.1">X2-3</text>
<text x="81.2" y="64.2">X2-1</text>
<text x="81.2" y="61.6">X2-2</text>
<text x="145.1" y="65.6">1</text>
<text x="157.2" y="65.6">2</text>
<text x="250.5" y="72">3</text>
<text x="257.5" y="72">1</text>
<text x="250.5" y="74.5">4</text>
<text x="257.5" y="74.5">2</text>
<text x="144.3" y="78.3">P$1</text>
<text x="144.3" y="80.8">P$2</text>
<text x="144.3" y="83.4">P$3</text>
<text x="152.8" y="79.4">PB12</text>
<text x="152.8" y="82">PB13</text>
<text x="172.7" y="79.4">GND1</text>
<text x="173.9" y="82">GND</text>
<text x="183.3" y="78.3">P$21</text>
<text x="183.3" y="80.8">P$22</text>
<text x="183.3" y="83.4">P$23</text>
<text x="144.3" y="85.9">P$4</text>
<text x="144.3" y="88.5">P$5</text>
<text x="152.8" y="84.5">PB14</text>
<text x="152.8" y="87">PB15</text>
<text x="152.8" y="89.6">PA8</text>
<text x="171.5" y="87">RESET</text>
<text x="173.6" y="89.6">PB11</text>
<text x="174.2" y="84.5">3.3V</text>
<text x="183.3" y="85.9">P$24</text>
<text x="183.3" y="88.5">P$25</text>
<text x="250.5" y="84.7">3</text>
<text x="250.5" y="87.2">4</text>
<text x="257.5" y="84.7">1</text>
<text x="257.5" y="87.2">2</text>
<text x="144.3" y="91">P$6</text>
<text x="144.3" y="93.5">P$7</text>
<text x="152.8" y="92.1">PA9</text>
<text x="152.8" y="94.7">PA10</text>
<text x="173.4" y="92.1">PB10</text>
<text x="174.6" y="94.7">PB1</text>
<text x="183.3" y="91">P$26</text>
<text x="183.3" y="93.5">P$27</text>
<text x="84.1" y="100.4" transform="rotate(-90 84.1 100.4)">16</text>
<text x="143.2" y="101.2">P$10</text>
<text x="144.3" y="96.1">P$8</text>
<text x="144.3" y="98.6">P$9</text>
<text x="152.8" y="97.2">PA11</text>
<text x="152.8" y="99.7">PA12</text>
<text x="174.6" y="97.2">PB0</text>
<text x="174.7" y="99.7">PA7</text>
<text x="183.3" y="96.1">P$28</text>
<text x="183.3" y="98.6">P$29</text>
<text x="183.3" y="101.2">P$30</text>
<text x="250.5" y="97.4">3</text>
<text x="250.5" y="99.9">4</text>
<text x="257.5" y="97.4">1</text>
<text x="257.5" y="99.9">2</text>
<text x="128.6" y="103.7">5</text>
<text x="128.6" y="106.2">6</text>
<text x="140.7" y="106.2">3 P$12</text>
<text x="140.7" y="103.7">4 P$11</text>
<text x="152.8" y="102.3">PA15</text>
<text x="152.8" y="104.8">PB3</text>
<text x="152.8" y="107.4">PB4</text>
<text x="174.7" y="102.3">PA6</text>
<text x="174.7" y="104.8">PA5</text>
<text x="174.7" y="107.4">PA4</text>
<text x="183.3" y="103.7">P$31</text>
<text x="183.3" y="106.2">P$32</text>
<text x="84.1" y="112.6" transform="rotate(-90 84.1 112.6)">15</text>
<text x="95.6" y="110">1</text>
<text x="107.7" y="110">2</text>
<text x="128.6" y="108.8">7</text>
<text x="128.6" y="111.3">8</text>
<text x="140.7" y="111.3">1 P$14</text>
<text x="140.7" y="108.8">2 P$13</text>
<text x="143.2" y="113.9">P$15</text>
<text x="152.8" y="109.9">PB5</text>
<text x="152.8" y="112.4">PB6</text>
<text x="174.7" y="109.9">PA3</text>
<text x="174.7" y="112.4">PA2</text>
<text x="183.3" y="108.8">P$33</text>
<text x="183.3" y="111.3">P$34</text>
<text x="183.3" y="113.9">P$35</text>
<text x="143.2" y="116.4">P$16</text>
<text x="143.2" y="118.9">P$17</text>
<text x="152.8" y="115">PB7</text>
<text x="152.8" y="117.5">PB8</text>
<text x="174.7" y="115">PA1</text>
<text x="174.7" y="117.5">PA0</text>
<text x="183.3" y="116.4">P$36</text>
<text x="183.3" y="118.9">P$37</text>
<text x="95.6" y="120.2">1</text>
<text x="107.7" y="120.2">2</text>
<text x="143.2" y="121.5">P$18</text>
<text x="143.2" y="124">P$19</text>
<text x="152.8" y="120.1">PB9</text>
<text x="152.8" y="122.6">5V</text>
<text x="152.8" y="125.1">GND2</text>
<text x="173.3" y="120.1">PC15</text>
<text x="173.3" y="122.6">PC14</text>
<text x="173.3" y="125.1">PC13</text>
<text x="183.3" y="121.5">P$38</text>
<text x="183.3" y="124">P$39</text>
<text x="143.2" y="126.6">P$20</text>
<text x="152.8" y="127.7">3.3V1</text>
<text x="173.2" y="127.7">VBAT</text>
<text x="183.3" y="126.6">P$40</text>
<text x="51.7" y="141.8">1</text>
<text x="57.6" y="142.9">C1+</text>
<text x="51.7" y="146.9">3</text>
<text x="57.6" y="148">C1-</text>
<text x="70.6" y="145.4">V+</text>
<text x="77.9" y="144.3">2</text>
<text x="77.9" y="149.4">6</text>
<text x="196.2" y="146.7">X3-1</text>
<text x="196.2" y="149.3">X3-2</text>
<text x="51.7" y="151.9">4</text>
<text x="57.6" y="153.1">C2+</text>
<text x="71.2" y="150.5">V-</text>
<text x="126" y="152.5" transform="rotate(-90 126 152.5)">8</text>
<text x="147.7" y="151.9">1</text>
<text x="151.6" y="153.1">RO</text>
<text x="196.2" y="151.8">X3-3</text>
<text x="51.7" y="157">5</text>
<text x="57.6" y="158.1">C2-</text>
<text x="147.7" y="157">2</text>
<text x="151.6" y="158.1">RE/</text>
<text x="169.9" y="157">7</text>
<text x="50.6" y="164.6">10</text>
<text x="50.6" y="167.2">12</text>
<text x="50.7" y="162.1">11</text>
<text x="57.6" y="163.2">T1IN</text>
<text x="57.6" y="165.8">T2IN</text>
<text x="66.2" y="163.2">T1OUT</text>
<text x="66.2" y="165.8">T2OUT</text>
<text x="77.9" y="162.1">14</text>
<text x="77.9" y="164.6">7</text>
<text x="77.9" y="167.2">13</text>
<text x="97.2" y="163.2">X4-1</text>
<text x="97.2" y="165.8">X4-2</text>
<text x="126" y="163.4" transform="rotate(-90 126 163.4)">5</text>
<text x="147.7" y="162.1">3</text>
<text x="147.7" y="167.2">4</text>
<text x="151.6" y="163.2">DE</text>
<text x="169.9" y="162.1">6</text>
<text x="51.7" y="169.7">9</text>
<text x="57.6" y="168.3">R1OUT</text>
<text x="57.6" y="170.8">R2OUT</text>
<text x="68.4" y="168.3">R1IN</text>
<text x="68.4" y="170.8">R2IN</text>
<text x="77.9" y="169.7">8</text>
<text x="97.2" y="168.3">X4-3</text>
<text x="151.6" y="168.3">DI</text>
</g>
<g font-size="1.8" fill="#800000">
<text x="42" y="30" transform="rotate(-90 42 30)">+</text>
<text x="120.7" y="35.1" transform="rotate(-90 120.7 35.1)">+</text>
<text x="140.1" y="107.1" transform="rotate(-90 140.1 107.1)">3</text>
<text x="140.1" y="104.6" transform="rotate(-90 140.1 104.6)">4</text>
<text x="131.7" y="113.8" transform="rotate(-90 131.7 113.8)">ON</text>
<text x="140.1" y="111.9" transform="rotate(-90 140.1 111.9)">1</text>
<text x="140.1" y="109.6" transform="rotate(-90 140.1 109.6)">2</text>
</g>
<g font-size="1.4" fill="#808080">
<text x="86" y="102.8" transform="rotate(-90 86 102.8)">VCC</text>
<text x="86" y="110.4" transform="rotate(-90 86 110.4)">GND</text>
<text x="127.9" y="154.8" transform="rotate(-90 127.9 154.8)">VCC</text>
<text x="127.9" y="162.5" transform="rotate(-90 127.9 162.5)">GND</text>
</g>
<g font-size="1.1" fill="#808080">
<text x="198.5" y="127.3">RS485_EN</text>
<text x="134.8" y="162.9">RS485_EN</text>
</g>
<g font-size=".6" fill="#800080">
<text x="61.8" y="95.1" transform="rotate(-90 61.8 95.1)">1</text>
<text x="61.8" y="93" transform="rotate(-90 61.8 93)">SpiceOrder 2</text>
<text x="61.8" y="98.1" transform="rotate(-90 61.8 98.1)">SpiceOrder</text>
</g>
</svg>
